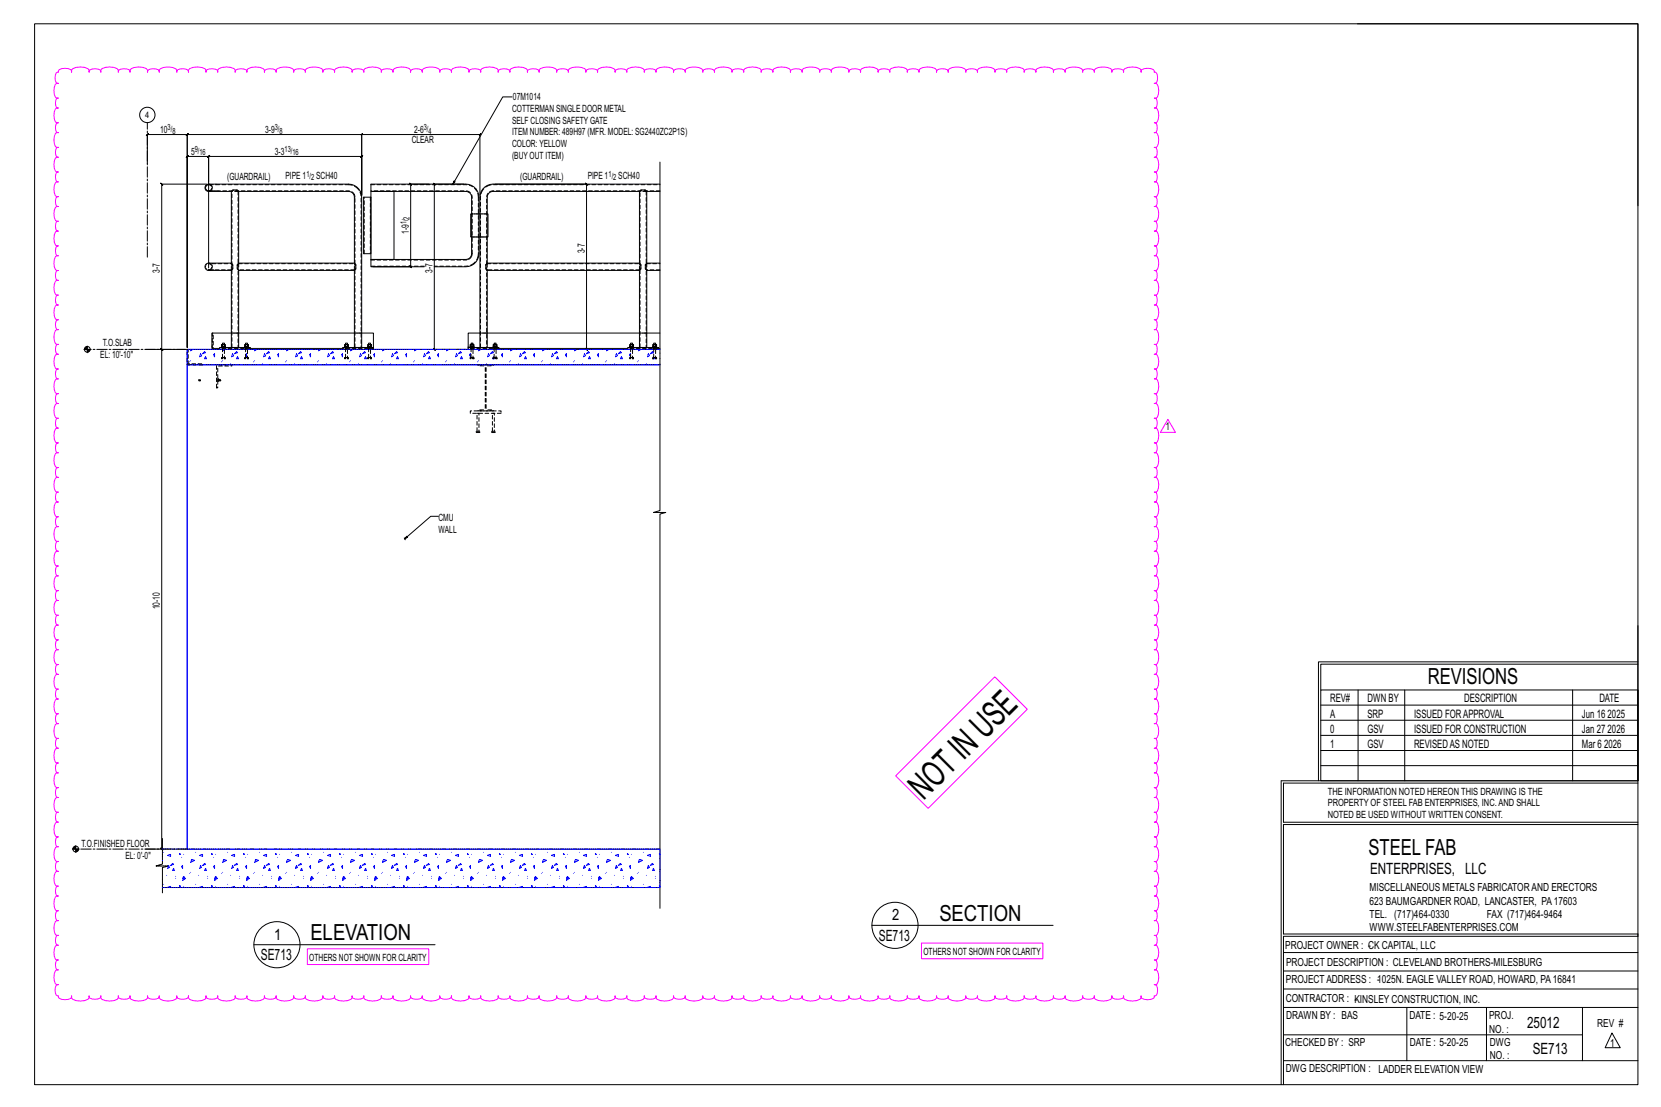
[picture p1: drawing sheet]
<svg xmlns="http://www.w3.org/2000/svg" width="914mm" height="610mm" viewBox="0 0 914 610" stroke-linecap="round" stroke-linejoin="round" font-family="sans-serif">
<g fill="none" stroke="#000" stroke-width=".55">
<path d="M19 13h883v584h-883zM747 13h155v100M282 53h-5l-28 48M81 90v-16v1l1-1h-1h22l-1 1 2-1h-1v117v-105l-1 1 2-1h-1h12l-1 1 1-1v62M363 89v192l-3 1h7l-4 1v217M114 101h-25h-1l2 1-1-1v91h-1l2 1-1-1h13M115 100v-14l-1 1 1-1h84v1l1-1h-1v22v-34v1l1-1h-1h65v1l1-1h-1v34M127 105h1M127 105v40M127 105h-12a2 2 0 0 1-2-2 2 2 0 0 1 2-2h77a7 7 0 0 1 7 8v82h-4v-42l1-1v-2l-1-1v-36l-1-2-2-2h-61M127 105h1h3M131 105h.1"/>
<path d="M131 105v40M199 108v-34h1l-1 1v-1h-96h1l-1 1v-1v117M200 109h4v31h-4zM204 105h13v38h-13zM236 101h-10l1 1-1-1v46v-1l1 1h-1h-21M255 101h-16l1 1-1-1v91l1 1-1-1h18M260 118h-1v12h1M264 118h.1M268 118h1v12h-1M272 101h51h-1l1 1v-1v91h-1l1 1v-1h-47M352 105v40M352 105h.1"/>
<path d="M352 105l-82 1-1 1-1 2v36M352 105h1h2h1M356 105h.1M356 105v40M356 105h7M363 101h-92a7 7 0 0 0-7 8v82h4v-42M264 130h.1M113 145h2h12l1 1v2l-1 1h-13l-1-1zM127 149h.1M131 145v1v2v1M131 145h64M131 149v42h-4v-42"/>
<path d="M195 149h-64M234 147h-30v-4h52l2-1 2-2v-31l-1-2-3-2h-52v-4h52a7 7 0 0 1 8 8v31a7 7 0 0 1-8 7h-17M268 145l-1 1v2l1 1M268 145h84M268 149h84M352 149v42h4v-42M352 145l1 1v2l-1 1M356 145l-1 1v2l1 1M356 149h7M363 145h-7M46 192h4M48 191l-2 1"/>
<path d="M48 191l-1 1M48 192h.1M48 192h-1M48 191v3M48 192v1M49 192l-1 1M49 192l-1 2M50 192l-2 2M50 193l-2 1M80 192h9h-1l2 1-1-1v276l-1-1 2 1h-1h-9M121 191h17v1h-17zM122 191v-1v1"/>
<path d="M122 191h2zM122 191h.1M124 191v-1h-2v-1h2v2M124 191h.1M127 183h-10v9h4M131 183h64M135 191v-1v1M135 191h2zM135 191h.1M136 191v-1h-1v-1h1l1 2M136 191h.1M138 192h51"/>
<path d="M189 191h17v1h-17zM190 191v-1v1M190 191h2zM190 191h.1M191 191v-1h-1v-1h1l1 2M191 191h.1M199 183h7v8M202 191v-1h1v1M202 191h3zM203 191h.1M204 191v-1h-1v-1h1l1 2M204 191h.1"/>
<path d="M259 191v-1v1M259 191h2zM259 191h.1M260 191v-1h-1v-1h1l1 2M260 191h.1M264 183h-6v9h17v-1h-17M268 183h84M271 191v-1h1v1M272 191h2zM272 191h.1M273 191v-1h-1v-1h1l1 2M273 191h.1"/>
<path d="M275 192h71M346 191h17v1h-17zM347 191v-1v1M347 191h2zM347 191h.1M348 191v-1h-1v-1h1l1 2M348 191h.1M356 183h7M359 191v-1h1v1M359 191h2zM360 191h.1M361 191v-1h-1v-1h1v2"/>
<path d="M361 191h.1M363 192h.1M223 296v1M223 297h.1M241 284h-4l-14 13M902 345v85h-197M727 380h175v50h-175zM748 380v50M773 380v50M866 380v50M902 366h-175v14M902 364h-176v66"/>
<path d="M727 397h175M727 388h175M727 413h175M727 405h175M705 430v167M727 422h175M902 431h-195v22h195M902 454h-195v60h195v2h-195v81M40 468h4M41 466l-1 1M42 467l-1 1M42 466l-1 2"/>
<path d="M42 466l-2 2M42 466v3M42 468h.1M43 468l-1 1M89 462v14l-3 1h7l-4 1v14M480 510h100M140 520h100M707 535h195M707 525h195M707 555h195M707 545h195M774 555v29"/>
<path d="M818 555v29M871 555v29M707 570h164M887 569l5 8h-8zM707 584h195"/>
<circle cx="81" cy="63" r="4"/>
<circle cx="48" cy="192" r="1.6"/>
<circle cx="42" cy="468" r="1.6"/>
<circle cx="493" cy="510" r="13"/>
<circle cx="152" cy="520" r="13"/>
</g>
<path d="M33 38a6 6 0 0 1 6 1v1v-1a7 7 0 0 1 10 0v1v-1a5 5 0 0 1 7 0l-1 1v-1a7 7 0 0 1 10 0v1v-1a5 5 0 0 1 7 0v1l-1-1a7 7 0 0 1 10 0v1v-1a5 5 0 0 1 7 0v1v-1a7 7 0 0 1 9 0v1v-1a5 5 0 0 1 7 0v1v-1a7 7 0 0 1 10 0l-1 1v-1a5 5 0 0 1 7 0v1v-1a7 7 0 0 1 10 0l-1 1v-1a5 5 0 0 1 7 0v1v-1a7 7 0 0 1 10 0v1v-1a5 5 0 0 1 6 0v1v-1a7 7 0 0 1 10 0v1v-1a5 5 0 0 1 6 0v1v-1a7 7 0 0 1 10 0v1v-1a5 5 0 0 1 6 0v1v-1a7 7 0 0 1 10 0v1v-1a5 5 0 0 1 6 0v1v-1a7 7 0 0 1 10 0v1v-1a5 5 0 0 1 6 0v1v-1a7 7 0 0 1 10 0v1v-1a5 5 0 0 1 7 0l-1 1v-1a7 7 0 0 1 10 0v1v-1a5 5 0 0 1 7 0v1l-1-1a7 7 0 0 1 10 0v1v-1a5 5 0 0 1 7 0v1v-1a7 7 0 0 1 9 0v1v-1a5 5 0 0 1 7 0v1v-1a7 7 0 0 1 9 0v1v-1a5 5 0 0 1 7 0v1v-1a7 7 0 0 1 10 0l-1 1v-1a5 5 0 0 1 7 0v1v-1a7 7 0 0 1 10 0v1l-1-1a5 5 0 0 1 7 0v1v-1a7 7 0 0 1 10 0v1v-1a5 5 0 0 1 6 0v1v-1a7 7 0 0 1 10 0v1v-1a5 5 0 0 1 6 0v1v-1a7 7 0 0 1 10 0v1v-1a5 5 0 0 1 6 0v1v-1a7 7 0 0 1 10 0v1v-1a5 5 0 0 1 6 0v1v-1a7 7 0 0 1 10 0v1v-1a5 5 0 0 1 6 0v1v-1a7 7 0 0 1 10 0v1v-1a5 5 0 0 1 7 0l-1 1v-1a7 7 0 0 1 10 0v1v-1a5 5 0 0 1 7 0v1l-1-1a7 7 0 0 1 10 0v1v-1a5 5 0 0 1 7 0v1v-1a7 7 0 0 1 9 0v1v-1a5 5 0 0 1 7 0v1v-1a7 7 0 0 1 10 0l-1 1v-1a5 5 0 0 1 7 0v1v-1a7 7 0 0 1 10 0l-1 1v-1a5 5 0 0 1 7 0v1v-1a7 7 0 0 1 10 0v1v-1a5 5 0 0 1 6 0v1v-1a7 7 0 0 1 10 0v1v-1a5 5 0 0 1 6 0v1v-1a7 7 0 0 1 10 0v1v-1a5 5 0 0 1 6 0v1v-1a7 7 0 0 1 10 0v1v-1a5 5 0 0 1 6 0v1v-1a7 7 0 0 1 10 0v1v-1a5 5 0 0 1 6 0v1v-1a7 7 0 0 1 10 0v1v-1a5 5 0 0 1 7 0l-1 1v-1a7 7 0 0 1 10 0v1v-1a5 5 0 0 1 7 0v1l-1-1a7 7 0 0 1 10 0v1v-1a5 5 0 0 1 7 0v1h1a5 5 0 0 1 0 6h-1h1a6 6 0 0 1 0 8h-1h1a4 4 0 0 1 0 6l-1-1h1a6 6 0 0 1 0 9h-1h1a4 4 0 0 1 0 5h-1h1a6 6 0 0 1 0 8h-1h1a4 4 0 0 1 0 6h-1h1a6 6 0 0 1 0 8h-1h1a4 4 0 0 1 0 5h-1h1a6 6 0 0 1 0 8h-1h1a4 4 0 0 1 0 6h-1h1a6 6 0 0 1 0 8h-1h1a4 4 0 0 1 0 5h-1h1a6 6 0 0 1 0 8h-1h1a4 4 0 0 1 0 6h-1h1a6 6 0 0 1 0 8h-1h1a4 4 0 0 1 0 5h-1h1a6 6 0 0 1 0 9h-1l1-1a4 4 0 0 1 0 6h-1h1a6 6 0 0 1 0 8h-1h1a4 4 0 0 1 0 6h-1l1-1a6 6 0 0 1 0 9h-1h1a4 4 0 0 1 0 5h-1h1a6 6 0 0 1 0 8h-1h1a4 4 0 0 1 0 6h-1h1a6 6 0 0 1 0 8h-1h1a4 4 0 0 1 0 5h-1h1a6 6 0 0 1 0 8h-1h1a4 4 0 0 1 0 6h-1h1a6 6 0 0 1 0 8h-1h1a4 4 0 0 1 0 5h-1h1a6 6 0 0 1 0 9l-1-1h1a4 4 0 0 1 0 6h-1h1a6 6 0 0 1 0 8h-1h1a4 4 0 0 1 0 5h-1h1a6 6 0 0 1 0 9h-1h1a4 4 0 0 1 0 5h-1h1a6 6 0 0 1 0 8h-1h1a4 4 0 0 1 0 6h-1l1-1a6 6 0 0 1 0 9h-1h1a4 4 0 0 1 0 5h-1h1a6 6 0 0 1 0 8h-1h1a4 4 0 0 1 0 6h-1h1a6 6 0 0 1 0 8h-1h1a4 4 0 0 1 0 5h-1h1a6 6 0 0 1 0 8h-1h1a4 4 0 0 1 0 6h-1h1a6 6 0 0 1 0 8h-1h1a4 4 0 0 1 0 5h-1h1a6 6 0 0 1 0 9h-1l1-1a4 4 0 0 1 0 6h-1h1a6 6 0 0 1 0 8h-1h1a4 4 0 0 1 0 6l-1-1h1a6 6 0 0 1 0 9h-1h1a4 4 0 0 1 0 5h-1h1a6 6 0 0 1 0 8h-1h1a4 4 0 0 1 0 6h-1h1a6 6 0 0 1 0 8h-1h1a4 4 0 0 1 0 5h-1h1a6 6 0 0 1 0 8h-1h1a4 4 0 0 1 0 6h-1h1a6 6 0 0 1 0 8h-1h1a4 4 0 0 1 0 5h-1h1a6 6 0 0 1 0 9l-1-1h1a4 4 0 0 1 0 6h-1h1a6 6 0 0 1 0 8h-1h1a4 4 0 0 1 0 5h-1h1a6 6 0 0 1 0 9h-1l1-1a4 4 0 0 1 0 6h-1h1a6 6 0 0 1 0 8h-1h1a4 4 0 0 1 0 6h-1l1-1a6 6 0 0 1 0 9h-1h1a4 4 0 0 1 0 5h-1h1a6 6 0 0 1 0 8h-1h1a5 5 0 0 1 0 6h-1v1a5 5 0 0 1-7 0v-1v1a7 7 0 0 1-10 0l1-1v1a5 5 0 0 1-7 0v-1v1a7 7 0 0 1-10 0v-1l1 1a5 5 0 0 1-7 0v-1v1a7 7 0 0 1-10 0v-1v1a5 5 0 0 1-6 0v-1v1a7 7 0 0 1-10 0v-1v1a5 5 0 0 1-6 0v-1v1a7 7 0 0 1-10 0v-1v1a5 5 0 0 1-6 0v-1v1a7 7 0 0 1-10 0v-1v1a5 5 0 0 1-6 0v-1v1a7 7 0 0 1-10 0v-1v1a5 5 0 0 1-6 0v-1v1a7 7 0 0 1-10 0v-1v1a5 5 0 0 1-7 0v-1l1 1a7 7 0 0 1-10 0v-1v1a5 5 0 0 1-7 0v-1l1 1a7 7 0 0 1-10 0v-1v1a5 5 0 0 1-7 0v-1v1a7 7 0 0 1-9 0v-1v1a5 5 0 0 1-7 0v-1v1a7 7 0 0 1-10 0l1-1v1a5 5 0 0 1-7 0v-1v1a7 7 0 0 1-10 0v-1l1 1a5 5 0 0 1-7 0v-1v1a7 7 0 0 1-10 0v-1v1a5 5 0 0 1-6 0v-1v1a7 7 0 0 1-10 0v-1v1a5 5 0 0 1-6 0v-1v1a7 7 0 0 1-10 0v-1v1a5 5 0 0 1-6 0v-1v1a7 7 0 0 1-10 0v-1v1a5 5 0 0 1-6 0v-1v1a7 7 0 0 1-10 0v-1v1a5 5 0 0 1-6 0v-1v1a7 7 0 0 1-10 0v-1v1a5 5 0 0 1-7 0l1-1v1a7 7 0 0 1-10 0v-1v1a5 5 0 0 1-7 0v-1l1 1a7 7 0 0 1-10 0v-1v1a5 5 0 0 1-7 0v-1v1a7 7 0 0 1-9 0v-1v1a5 5 0 0 1-7 0v-1v1a7 7 0 0 1-9 0v-1v1a5 5 0 0 1-7 0v-1v1a7 7 0 0 1-10 0l1-1v1a5 5 0 0 1-7 0v-1v1a7 7 0 0 1-10 0v-1l1 1a5 5 0 0 1-7 0v-1v1a7 7 0 0 1-10 0v-1v1a5 5 0 0 1-6 0v-1v1a7 7 0 0 1-10 0v-1v1a5 5 0 0 1-6 0v-1v1a7 7 0 0 1-10 0v-1v1a5 5 0 0 1-6 0v-1v1a7 7 0 0 1-10 0v-1v1a5 5 0 0 1-6 0v-1v1a7 7 0 0 1-10 0v-1v1a5 5 0 0 1-6 0v-1v1a7 7 0 0 1-10 0v-1v1a5 5 0 0 1-7 0v-1l1 1a7 7 0 0 1-10 0v-1v1a5 5 0 0 1-7 0v-1l1 1a7 7 0 0 1-10 0v-1v1a5 5 0 0 1-7 0v-1v1a7 7 0 0 1-9 0v-1v1a5 5 0 0 1-7 0v-1v1a7 7 0 0 1-10 0l1-1v1a5 5 0 0 1-7 0v-1v1a7 7 0 0 1-10 0v-1l1 1a5 5 0 0 1-7 0v-1v1a7 7 0 0 1-10 0v-1v1a5 5 0 0 1-7 0v-1a5 5 0 0 1 0-6h-1a6 6 0 0 1 0-8h1a4 4 0 0 1 0-5h-1a6 6 0 0 1 0-9l1 1a4 4 0 0 1 0-6h-1a6 6 0 0 1 0-8h1a4 4 0 0 1 0-6v1h-1a6 6 0 0 1 0-9h1a4 4 0 0 1 0-5h-1a6 6 0 0 1 0-8h1a4 4 0 0 1 0-6l-1 1a6 6 0 0 1 0-9h1a4 4 0 0 1 0-5h-1a6 6 0 0 1 0-8h1a4 4 0 0 1 0-6h-1a6 6 0 0 1 0-8h1a4 4 0 0 1 0-5h-1a6 6 0 0 1 0-8h1a4 4 0 0 1 0-6h-1a6 6 0 0 1 0-8h1a4 4 0 0 1 0-5h-1a6 6 0 0 1 0-9h1v1a4 4 0 0 1 0-6h-1a6 6 0 0 1 0-8h1a4 4 0 0 1 0-6v1h-1a6 6 0 0 1 0-9h1a4 4 0 0 1 0-5h-1a6 6 0 0 1 0-8h1a4 4 0 0 1 0-6h-1a6 6 0 0 1 0-8h1a4 4 0 0 1 0-5h-1a6 6 0 0 1 0-8h1a4 4 0 0 1 0-6h-1a6 6 0 0 1 0-8h1a4 4 0 0 1 0-5h-1a6 6 0 0 1 0-9l1 1a4 4 0 0 1 0-6h-1a6 6 0 0 1 0-8h1a4 4 0 0 1 0-5h-1a6 6 0 0 1 0-9h1a4 4 0 0 1 0-5h-1a6 6 0 0 1 0-8h1a4 4 0 0 1 0-6l-1 1a6 6 0 0 1 0-9h1a4 4 0 0 1 0-5h-1a6 6 0 0 1 0-8h1a4 4 0 0 1 0-6h-1a6 6 0 0 1 0-8h1a4 4 0 0 1 0-5h-1a6 6 0 0 1 0-8h1a4 4 0 0 1 0-6h-1a6 6 0 0 1 0-8h1a4 4 0 0 1 0-5h-1a6 6 0 0 1 0-9l1 1a4 4 0 0 1 0-6h-1a6 6 0 0 1 0-8h1a4 4 0 0 1 0-6v1h-1a6 6 0 0 1 0-9h1a4 4 0 0 1 0-5h-1a6 6 0 0 1 0-8h1a4 4 0 0 1 0-6h-1a6 6 0 0 1 0-8h1a4 4 0 0 1 0-5h-1a6 6 0 0 1 0-8h1a4 4 0 0 1 0-6h-1a6 6 0 0 1 0-8h1a4 4 0 0 1 0-5h-1a6 6 0 0 1 0-8h1a4 4 0 0 1 0-6h-1a6 6 0 0 1 0-8h1a4 4 0 0 1 0-5h-1a6 6 0 0 1 0-9h1v1a4 4 0 0 1 0-6h-1a6 6 0 0 1 0-8h1a5 5 0 0 1 0-6zM643 231l4 7h-8zM548 373l18 18-55 54-18-18zM507 519h67v9h-67zM169 523h67v8h-67z" fill="none" stroke="#f0f" stroke-width=".55"/>
<g fill="none" stroke="#00f" stroke-width=".55">
<path d="M103 192v276M104 192h259h-260v9h260h-260v267h260M104 199h.1M105 199h.1M105 192v1l1-1M110 195l1 1h-1zM113 194l-1 1zM113 196l1 2h-1zM118 195v1v-1zM122 199h.1M122 199h1M123 192v1l1-1"/>
<path d="M128 195l1 1h-2zM129 195l1-1h1zM131 196v2h-1zM136 195v1l-1-1zM140 199h.1M140 192v1l2-1M146 195v1h-1zM148 194l-1 1zM148 196l1 2h-1zM153 195v1v-1zM157 199h.1M158 199h.1"/>
<path d="M158 192v1l1-1M163 195l1 1h-1zM164 195l1-1h1zM166 196l1 2h-2zM171 195v1l-1-1zM175 199h.1M176 192l-1 1 2-1M181 195v1h-1zM183 194h1l-2 1zM184 196v2h-1zM189 195v1l-1-1zM192 199h.1"/>
<path d="M193 199h.1M193 192v1l1-1M198 195l1 1h-1zM201 194l-1 1zM201 196l1 2h-1zM206 195v1v-1zM210 199h.1M211 199h.1M211 192v1l1-1M216 195l1 1h-1zM218 194h1l-2 1zM219 196v2h-1z"/>
<path d="M224 195v1l-1-1zM228 199h.1M228 192v1l2-1M234 195v1h-1zM236 194l-1 1zM236 196l1 2h-1zM241 195v1v-1zM245 199h.1M246 199h.1M246 192v1l1-1M251 195l1 1h-1zM252 195l2-1z"/>
<path d="M254 196l1 2h-1zM259 195v1l-1-1zM263 199h.1M264 192l-1 1 2-1M269 195v1h-1zM270 195l1-1h1zM272 196v2h-1zM277 195v1l-1-1zM280 199h1M281 199h.1M281 192v1l1-1M287 195v1h-1z"/>
<path d="M288 195l1-1zM289 196l1 2h-1zM294 195v1v-1zM298 199h.1M299 199h.1M299 192v1l1-1M304 195l1 1h-1zM306 194h1l-2 1zM307 196v2h-1zM312 195v1l-1-1zM316 199h.1M316 192v1l2-1"/>
<path d="M322 195v1h-1zM324 194l-1 1zM324 196l1 2h-1zM329 195v1v-1zM333 199h.1M334 199h.1M334 192v1l1-1M339 195l1 1h-1zM340 195l2-1zM342 196l1 2h-1zM347 195v1v-1zM351 199h.1"/>
<path d="M352 192l-1 1 2-1M357 195l1 1h-2zM358 195l1-1h1zM360 196v2h-1zM109 200h.1M119 201h.1M127 200h.1M136 201h.1M145 200h.1M154 201h.1M162 200h.1M172 201h.1"/>
<path d="M172 201h-1M180 200h.1M189 201h.1M197 200h.1M207 201h.1M215 200h.1M224 201h.1M233 200h.1M242 201h.1M250 200h.1M260 201h.1M268 200h.1"/>
<path d="M277 201h.1M285 200h.1M295 201h.1M303 200h.1M312 201h.1M321 200h.1M330 201h.1M338 200h.1M348 201h.1M356 200h.1M89 468h274v21h-274M89 474h1"/>
<path d="M90 469h.1M92 471h2v1zM93 477v1h-1zM94 477l1-2 1 1zM96 478v1h-1zM99 470v1zM100 472h.1M101 477v1l-1-1zM101 471h.1M105 473l2 1-2 1zM108 469h.1M110 471h2v1z"/>
<path d="M110 477l1 1h-1zM112 477l1-2v1zM113 478l1 1h-1zM116 470l1 1zM118 472h.1M118 477v1v-1zM119 471h.1M123 473l2 1-2 1zM125 469h.1M127 471h2v1zM128 477l1 1h-2zM129 477l1-2 1 1z"/>
<path d="M131 478v1h-1zM134 470l1 1zM135 472h.1M136 477v1l-1-1zM136 471h.1M141 473l1 1-2 1zM143 469h.1M145 471h2v1zM146 477v1h-1zM147 477l1-2v1zM148 478l1 1h-1zM152 470v1z"/>
<path d="M153 472h.1M153 477v1v-1zM154 471h.1M158 473l2 1-2 1zM160 469h1M163 471h1v1zM163 477l1 1h-1zM164 477l1-2 1 1zM166 478l1 1h-2zM169 470l1 1zM170 472h.1M171 477v1l-1-1z"/>
<path d="M171 471h1M176 473l2 1-3 1zM178 469h.1M180 471h2v1zM181 477v1h-1zM183 475l1 1-2 1zM184 478v1h-1zM187 470v1zM188 472h.1M189 477v1l-1-1zM189 471h.1M194 473l1 1-2 1z"/>
<path d="M196 469h.1M198 471h2v1zM198 477l1 1h-1zM200 477l1-2v1zM201 478l1 1h-1zM205 470v1zM206 472h.1M206 477v1v-1zM207 471h.1M211 473l2 1-2 1zM213 469h.1M216 471h1v1z"/>
<path d="M216 477l1 1h-1zM217 477l1-2 1 1zM219 478v1h-1zM222 470l1 1zM223 472h.1M224 477v1l-1-1zM224 471h.1M229 473l1 1-2 1zM231 469h.1M233 471h2v1zM234 477v1h-1zM235 477l1-2v1z"/>
<path d="M236 478l1 1h-1zM240 470v1zM241 472h.1M241 477v1v-1zM242 471h.1M246 473l2 1-2 1zM249 469h.1M251 471h1v1zM251 477l1 1h-1zM252 477l2-2v1zM254 478l1 1h-1zM257 470l1 1z"/>
<path d="M258 472h.1M259 477v1l-1-1zM260 471h.1M264 473l2 1-3 1zM266 469h.1M268 471h2v1zM269 477v1h-1zM270 477l1-2 1 1zM272 478v1h-1zM275 470l1 1zM276 472h.1M277 477v1l-1-1z"/>
<path d="M277 471h.1M282 473l1 1-2 1zM284 469h.1M286 471h2v1zM287 477v1h-1zM288 477l1-2v1zM289 478l1 1h-1zM293 470v1zM294 472h.1M294 477v1v-1zM295 471h.1M299 473l2 1-2 1z"/>
<path d="M301 469h.1M304 471h1v1zM304 477l1 1h-1zM305 477l1-2 1 1zM307 478v1h-1zM310 470l1 1zM311 472h.1M312 477v1l-1-1zM312 471h.1M317 473l1 1-2 1zM319 469h.1M321 471h2v1z"/>
<path d="M322 477v1h-1zM323 477l1-2v1zM324 478l1 1h-1zM328 470v1zM329 472h.1M329 477v1v-1zM330 471h.1M334 473l2 1-2 1zM337 469h.1M339 471h1v1zM339 477l1 1h-1zM340 477l2-2v1z"/>
<path d="M342 478l1 1h-1zM345 470l1 1zM346 472h1M347 477v1v-1zM348 471h.1M352 473l2 1-3 1zM354 469h.1M356 471h2v1zM357 477l1 1h-2zM358 477l1-2 1 1zM360 478v1h-1zM363 470v1"/>
<path d="M90 487h.1M92 482h.1M92 489l2-1v1M97 484h.1M97 483h.1M99 488h.1M101 488h.1M101 483h1l-1 1zM101 483l1 1-1 1zM104 481h.1M105 480h.1M108 487h.1"/>
<path d="M109 482h.1M110 489l2-1v1M114 484h.1M114 483h.1M116 488h1zM119 488h.1M119 483l-1 1zM119 483l1 1-2 1zM122 481h.1M122 480h1M125 487h.1M127 482h.1"/>
<path d="M128 489l1-1v1M132 484h.1M132 483h.1M134 488h1zM136 488h.1M136 483h1l-1 1zM136 483l1 1-1 1zM140 481h.1M140 480h.1M143 487h.1M145 482h.1M145 489l2-1v1"/>
<path d="M149 484h1M149 483h1M152 488h.1M154 488h.1M154 483l-1 1zM154 483l1 1-2 1zM157 481h.1M158 480h.1M160 487h1M162 482h.1M163 489l1-1v1M167 484h.1"/>
<path d="M167 483h.1M169 488h1zM171 488h1M172 483l-1 1zM172 483l1 1-2 1zM175 481h.1M175 480h.1M178 487h.1M180 482h.1M181 489l1-1v1M185 484h.1M185 483h.1"/>
<path d="M187 488h.1M189 488h.1M189 483h1l-1 1zM189 483l1 1-1 1zM192 481h.1M193 480h.1M196 487h.1M197 482h.1M198 489l2-1v1M202 484h.1M202 483h.1M205 488h.1"/>
<path d="M207 488h.1M207 483l-1 1zM207 483l1 1-2 1zM210 481h.1M211 480h.1M213 487h.1M215 482h.1M216 489l1-1v1M220 484h.1M220 483h.1M222 488h1zM224 488h.1"/>
<path d="M224 483h1l-1 1zM224 483l1 1-1 1zM228 481h.1M228 480h.1M231 487h.1M233 482h.1M233 489l2-1v1M238 484h.1M238 483h.1M240 488h.1M242 488h.1M242 483l-1 1z"/>
<path d="M242 483l1 1-2 1zM245 481h.1M246 480h.1M249 487h.1M250 482h.1M251 489l1-1v1M255 484h.1M255 483h.1M257 488h1zM260 488h.1M260 483l-1 1zM260 483l1 1-2 1z"/>
<path d="M263 481h.1M263 480h.1M266 487h.1M268 482h.1M269 489l1-1v1M273 484h.1M273 483h.1M275 488h1zM277 488h.1M277 483h1l-1 1zM277 483l1 1-1 1zM280 481h1"/>
<path d="M281 480h.1M284 487h.1M285 482h.1M286 489l2-1v1M290 484h.1M290 483h.1M293 488h.1M295 488h.1M295 483l-1 1zM295 483l1 1-2 1zM298 481h.1M299 480h.1"/>
<path d="M301 487h.1M303 482h.1M304 489l1-1v1M308 484h.1M308 483h.1M310 488h1zM312 488h.1M312 483h1l-1 1zM312 483l1 1-1 1zM316 481h.1M316 480h.1M319 487h.1"/>
<path d="M321 482h.1M321 489l2-1v1M326 484h.1M326 483h.1M328 488h.1M330 488h.1M330 483h1l-2 1zM330 483l1 1-2 1zM333 481h.1M334 480h.1M337 487h.1M338 482h.1"/>
<path d="M339 489l1-1v1M343 484h.1M343 483h.1M345 488h1zM348 488h.1M348 483l-1 1zM348 483l1 1-2 1zM351 481h.1M351 480h.1M354 487h.1M356 482h.1M357 489l1-1v1"/>
<path d="M361 484h.1M361 483h.1M363 488h.1"/>
</g>
<g fill="none" stroke="#000" stroke-width=".55" stroke-dasharray="2 1.4">
<path d="M113 103h.1M113 103v-1M113 102h1M113 104v-1M114 102h.1M114 105l-1-1M114 102h1M115 102h.1M115 105h-1M115 105h1M115 105h.1M115 105a1.7 1.7 0 0 0 2-2 1.7 1.7 0 0 0-2-1"/>
<path d="M115 101h.1M115 102h4M116 102l-1-1M116 102h.1M116 105h-1M116 105h1M117 102h-1M117 105v-2M117 103v-1M117 105h-1M117 103h.1M118 105h-1"/>
<path d="M119 102h73M120 105h-2M128 105h-1M130 105h.1M130 105h1M131 105h.1M131 105v86M131 105h-3M192 102l4 1M195 107l-2-2h-1h-72M195 109v-2M196 103a7 7 0 0 1 3 6v82"/>
<path d="M204 109v31M204 102h52a7 7 0 0 1 7 7M259 106l-3-1h-52M260 118h.1M260 118h1M261 118h1M262 118h.1M262 118h1M263 118h.1M263 109v32M263 118h1M264 118h.1"/>
<path d="M264 118h1M265 118h.1M265 106l3-4M265 118h2M267 118h.1M267 118h1M268 118h.1M268 102h3h92M269 106l-1 3v82M271 105l-2 1M352 105h.1M355 105h.1"/>
<path d="M355 105h1M356 105h.1M356 105v86M356 105h-4M363 105h-92M200 140v-31M260 130h.1M260 140v-31l-1-3M261 130h-1M261 130h.1M262 130h-1M262 130h.1"/>
<path d="M263 130h-1M263 130h.1M264 130h-1M264 130h.1M265 130h-1M265 130h.1M266 130h-1M266 130h.1M267 130h-1M267 130h.1M268 130h-1M268 130h.1"/>
<path d="M113 147h.1M113 146h1M114 148h-1M115 145h.1M115 149h.1M115 149l1-1M115 149a1.7 1.7 0 0 0 2-2 1.7 1.7 0 0 0-2-2h2M116 145h-1M116 145h.1M116 149h-1M117 148v-1M117 146h.1"/>
<path d="M117 149h-1M117 145h3M117 147v-1M118 149h-1M120 145h7M127 149h-9M127 145h.1M127 149h.1M127 149v-4M127 148v1M127 145l1 1M128 148h-1"/>
<path d="M128 146v-41h1M128 146h.1M128 148h.1M131 146h.1M131 146v-1M131 145h.1M131 148h.1M131 145h64M131 149h.1M131 145v4M195 149v-4M195 149h.1"/>
<path d="M195 145h.1M195 149l-64-1M195 148v1M195 145l1 1M195 148h.1M195 145v-36M196 146h.1M196 148h-1M196 148h.1M204 143h54M234 147h-30M258 143l2-2"/>
<path d="M260 141v-1M261 145l-5 2h-17M263 141l-2 4M267 146h1M268 146h.1M268 146v-1M268 145h.1M268 148h-1M268 145h84M268 145v4M268 149h.1M352 149v-4"/>
<path d="M352 145h.1M352 149h.1M352 149l-84-1M352 148v1M352 145v1M352 148h.1M352 145v-40h1M352 146h1M353 148h-1M353 146h.1M353 148h.1M355 146h.1"/>
<path d="M355 146h1M356 146v-1M356 145h.1M356 145h7M356 145v4M356 149l-1-1M363 149h-7M103 192h1v8h8v1h-9zM117 183v9zM122 197v1zM122 191v-1h2M122 191h.1"/>
<path d="M122 191h1M122 192v-1M122 197h2zM122 191h2M122 191h2v-1M123 191h.1M123 192v-1M123 192l-1-1M123 191v1v-1M123 191v1M124 191h.1M124 191v1"/>
<path d="M124 198v-1v1h-2v-7M124 198v-1v-6M127 183h1M128 183h1M128 191v-45M129 183h.1M129 183h1M130 183h.1M130 183h1M131 183h.1M135 197v1zM135 191v-1h1"/>
<path d="M135 191h.1M135 192v-1M135 197h1zM135 191h1M135 191h1v-1M135 191l1 1-1-1M136 191v1M136 191h1M137 198h-1v-1v1h-1v-7M137 198v-1h-1v-6M138 192h-17M190 197v1z"/>
<path d="M190 191v-1h1M190 191h.1M190 192v-1M190 197h1zM190 191h1M190 191h1v-1M191 192l-1-1M191 191v1v-1M191 191v1M191 191h1M192 198h-1v-1v1h-1v-7M192 198v-1h-1v-6"/>
<path d="M195 183h.1M195 183h1M195 191v-46M196 183h1M197 183h.1M197 183h1M198 183h.1M198 183h1M199 183h.1M202 197h1v1h-1zM202 191h1v-1h1M203 191h.1"/>
<path d="M203 192v-1M203 197h1zM203 191h1M203 191h1v-1M203 191v1v-1M203 191v1M204 191v1M204 191h1M205 198h-1v-1v1h-1v-7M205 198v-1h-1v-6M206 191v1h-17M259 197v1z"/>
<path d="M259 191v-1h1M259 191h.1M259 192v-1M259 197h1zM259 191h1M259 191h1v-1M260 192l-1-1M260 191v1v-1M260 191v1M260 191h1M261 198h-1v-1v1h-1v-7M261 198v-1h-1v-6"/>
<path d="M264 183h.1M264 183h2M265 191v-82v-3M266 183h.1M266 183h1M267 183h.1M267 183h1M268 183h.1M271 197h1v1h-1zM271 191h1v-1h1M272 191h.1M272 192v-1"/>
<path d="M272 197h1zM272 191h1M272 191h1v-1M272 191l1 1-1-1M273 191v1M273 191h1M274 198h-1v-1v1h-1v-7M274 198v-1h-1v-6M275 192h-17v-1M347 197v1zM347 191v-1h1M347 191h.1"/>
<path d="M347 192v-1M347 197h1zM347 191h1M347 191h1v-1M347 191l1 1-1-1M348 191v1M348 191h1M349 198h-1v-1v1h-1v-7M349 198v-1h-1v-6M352 183h.1M352 183h2M352 191v-46"/>
<path d="M354 183h.1M354 183h1M355 183h.1M355 183h1M356 183h.1M359 197h1v1h-1zM359 191h1v-1h1M360 191h.1M360 192v-1M360 197h1zM360 191h1M360 191h1v-1"/>
<path d="M360 191v1v-1M360 191v1M361 191v1M361 191h.1M361 198v-1v1h-1v-7M361 198v-1v-6M363 192h-17M110 209v1zM110 209h.1M119 201h9v1h-7h-1v12h-1zM120 209v1v-1v1l1-1M120 209h1"/>
<path d="M120 209h1zM263 201h9l-4 1v1v22v1h4h-9h3l1-1v-22l-1-1-3-1zM259 226h17v2h-17zM262 238h2M263 238v-10M263 228h1v10M264 238h-2M271 238h2M271 238v-10M271 228h1v10M273 238h-2"/>
</g>
<path d="M103 192h260v9h-260zM89 468h274v21h-274v-11l4-1h-7l3-1z" fill="none" stroke="#000" stroke-width=".55" stroke-dasharray="0 1"/>
<path d="M81 142v-74M103 192h-55M103 468h-61" fill="none" stroke="#000" stroke-width=".55" stroke-dasharray="5.8 1 1 1"/>
<text font-size="19.6" x="508" y="441" transform="rotate(-45 508 441)">NOTINUSE</text>
<g font-size="12.2">
<text x="786" y="377">REVISIONS</text>
<text x="753" y="471">STEEL FAB</text>
<text x="517" y="507">SECTION</text>
<text x="171" y="518">ELEVATION</text>
</g>
<g font-size="8.6">
<text x="754" y="481">ENTERPRISES, LLC</text>
<text x="491" y="507">2</text>
<text x="151" y="518">1</text>
<text x="484" y="518">SE713</text>
<text x="144" y="529">SE713</text>
<text x="841" y="566">25012</text>
<text x="844" y="580">SE713</text>
</g>
<g font-size="6.4">
<text x="732" y="386">REV#</text>
<text x="753" y="386">DWN BY</text>
<text x="806" y="386">DESCRIPTION</text>
<text x="880" y="386">DATE</text>
<text x="732" y="395">A</text>
<text x="753" y="395">SRP</text>
<text x="778" y="395">ISSUED FORAPPROVAL</text>
<text x="871" y="395">Jun 16</text>
<text x="885" y="395">2025</text>
<text x="732" y="404">0</text>
<text x="753" y="404">GSV</text>
<text x="778" y="404">ISSUED FOR CONSTRUCTION</text>
<text x="871" y="404">Jan 27</text>
<text x="885" y="404">2026</text>
<text x="732" y="412">1</text>
<text x="753" y="412">GSV</text>
<text x="778" y="412">REVISEDAS NOTED</text>
<text x="871" y="412">Mar 6</text>
<text x="883" y="412">2026</text>
</g>
<g font-size="6.1">
<text x="754" y="491">MISCELLANEOUS METALS FABRICATORAND ERECTORS</text>
<text x="754" y="498">623 BAUMGARDNER ROAD, LANCASTER, PA17603</text>
<text x="754" y="505">TEL. (717)464-0330</text>
<text x="819" y="505">FAX (717)464-9464</text>
<text x="754" y="513">WWW.STEELFABENTERPRISES.COM</text>
<text x="708" y="523">PROJECT OWNER : -CK CAPITAL, LLC</text>
<text x="708" y="532">PROJECT DESCRIPTION : CLEVELAND BROTHERS-MILESBURG</text>
<text x="708" y="541">PROJECTADDRESS : -1025N. EAGLE VALLEY ROAD, HOWARD, PA16841</text>
<text x="708" y="552">CONTRACTOR : -KINSLEY CONSTRUCTION, INC.</text>
<text x="708" y="561">DRAWN BY : BAS</text>
<text x="776" y="561">DATE : 5-20-25</text>
<text x="820" y="561">PROJ.</text>
<text x="820" y="569">NO. :</text>
<text x="879" y="566">REV #</text>
<text x="708" y="576">CHECKED BY : SRP</text>
<text x="776" y="576">DATE : 5-20-25</text>
<text x="820" y="576">DWG</text>
<text x="886" y="577">1</text>
<text x="820" y="583">NO. :</text>
<text x="708" y="590">DWG DESCRIPTION : LADDER ELEVATION VIEW</text>
</g>
<text font-size="6" x="642" y="237">1</text>
<g font-size="5.5">
<text x="282" y="55">07M1014</text>
<text x="282" y="62">COTTERMAN SINGLE DOOR METAL</text>
<text x="282" y="68">SELF CLOSING SAFETYGATE</text>
<text x="88" y="73">10</text>
<text x="146" y="73">3-9</text>
<text x="228" y="73">2-6</text>
<text x="282" y="75">ITEM NUMBER: 489H97 (MFR. MODEL: SG2440ZC2P1S)</text>
<text x="227" y="79">CLEAR</text>
<text x="282" y="81">COLOR: YELLOW</text>
<text x="105" y="85">5</text>
<text x="151" y="85">3-3</text>
<text x="282" y="88">(BUYOUT ITEM)</text>
<text x="125" y="99">(GUARDRAIL)</text>
<text x="157" y="99">PIPE 1</text>
<text x="174" y="99">SCH40</text>
<text x="286" y="99">(GUARDRAIL)</text>
<text x="324" y="99">PIPE 1</text>
<text x="340" y="99">SCH40</text>
<text x="225" y="129" transform="rotate(-90 225 129)">1-9</text>
<text x="322" y="140" transform="rotate(-90 322 140)">3-7</text>
<text x="88" y="150" transform="rotate(-90 88 150)">3-7</text>
<text x="238" y="150" transform="rotate(-90 238 150)">3-7</text>
<text x="57" y="191">T.O.SLAB</text>
<text x="55" y="197">EL: 10'-10&quot;</text>
<text x="241" y="287">CMU</text>
<text x="241" y="293">WALL</text>
<text x="88" y="336" transform="rotate(-90 88 336)">10-10</text>
<text x="731" y="438">THE INFORMATION NOTED HEREON THIS DRAWING IS THE</text>
<text x="731" y="444">PROPERTY OF STEEL FAB ENTERPRISES, INC.AND SHALL</text>
<text x="731" y="451">NOTED BE USED WITHOUT WRITTEN CONSENT.</text>
<text x="45" y="466">T.O.FINISHED FLOOR</text>
<text x="69" y="473">EL: 0'-0&quot;</text>
<text x="508" y="526">OTHERS NOT SHOWN FOR CLARITY</text>
<text x="170" y="529">OTHERS NOT SHOWN FOR CLARITY</text>
</g>
<text font-size="4.9" x="80" y="65">4</text>
<g font-size="4.7">
<text x="92" y="72">3/</text>
<text x="151" y="72">3/</text>
<text x="233" y="72">3/</text>
<text x="95" y="74">8</text>
<text x="154" y="74">8</text>
<text x="236" y="74">4</text>
<text x="107" y="84">9/</text>
<text x="157" y="84">13/</text>
<text x="110" y="86">16</text>
<text x="161" y="86">16</text>
<text x="169" y="97">1/</text>
<text x="171" y="99">2</text>
<text x="335" y="98">1/</text>
<text x="338" y="99">2</text>
<text x="224" y="124" transform="rotate(-90 224 124)">1/</text>
<text x="226" y="121" transform="rotate(-90 226 121)">2</text>
</g>
</svg>
